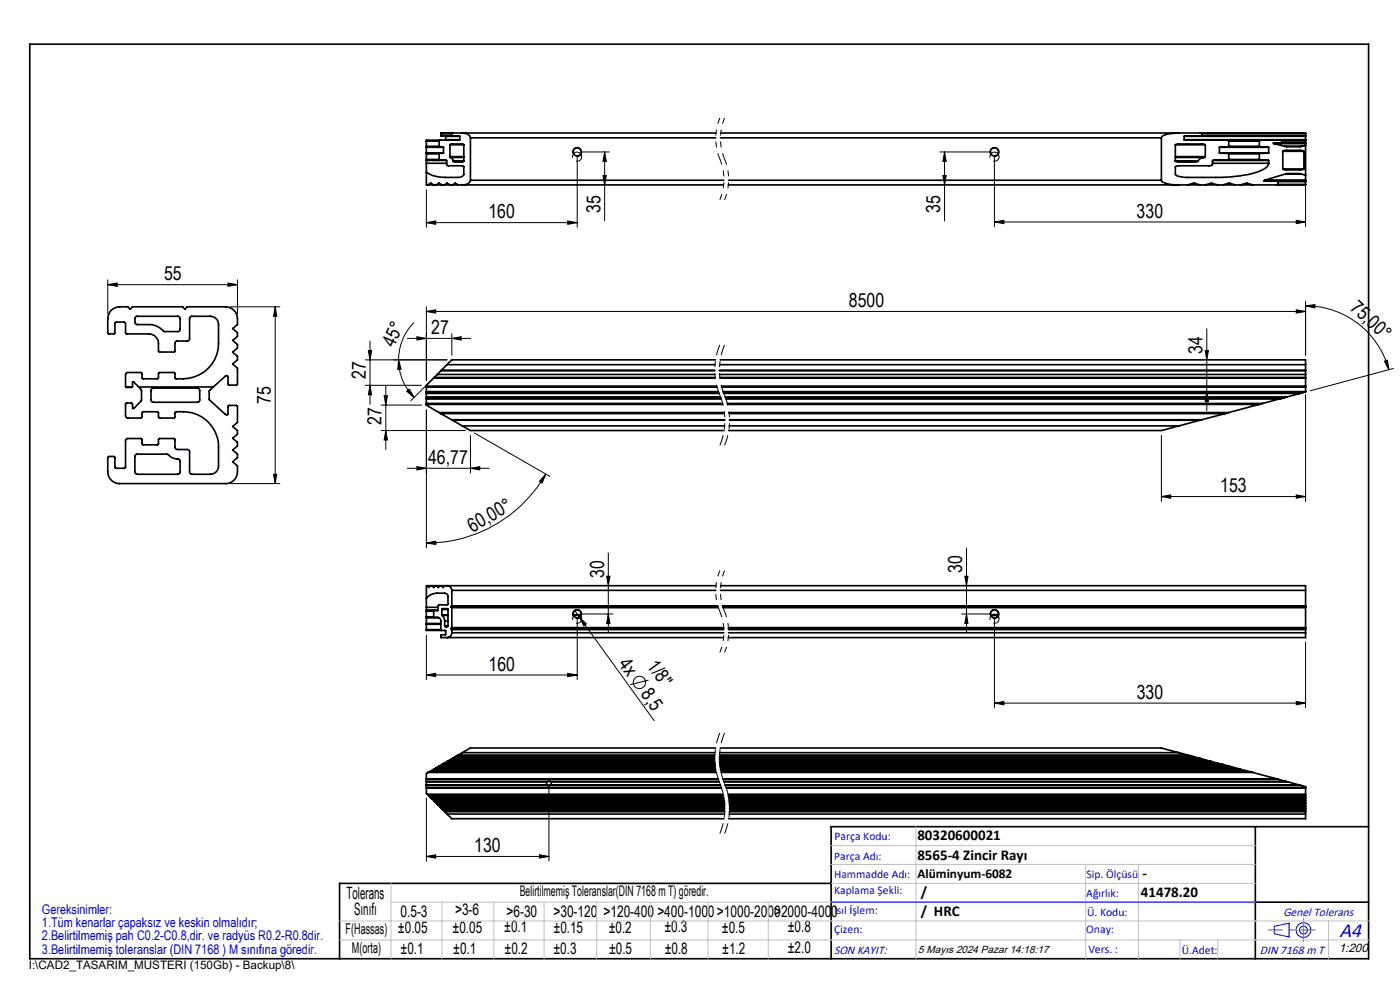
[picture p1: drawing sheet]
<svg xmlns="http://www.w3.org/2000/svg" width="297mm" height="210mm" viewBox="0 0 297 210" stroke-linecap="round" stroke-linejoin="round" font-family="sans-serif">
<g fill="none" stroke="#000" stroke-width=".35">
<path d="M6.3 9.4h284v194h-284zM90.5 33.9h4l.3 .2 .1 1 3.3 .1 .2 .1v1.6a1.01 1.01 0 0 1-1.2 .7h-2.8a6.9 6.9 0 0 1-3.9-1.1M90.5 31.1l3.6 .1M90.5 34.6v1.9M90.5 33.8v.1M90.5 32.5v.1M90.5 31v.1M90.5 33.9v.1M90.5 32.4v.1M90.5 31.1v.1M90.5 29.9v1.1M90.5 31.2v1.2"/>
<path d="M90.5 32.6v1.2M90.5 34v.6M90.5 36.5v2.7h63M90.5 34.6h4.3M90.5 33.8h2.7M90.5 32.6h2.7M90.5 31h2.7M90.5 29.9h2.7M90.5 34h4.2M90.5 32.4h3.6M90.5 31.2h3.6M90.8 39.2l.6-.4 .6 .4"/>
<path d="M92.5 39.2l.6-.4 .6 .4M93.2 33.8l.1 .1M93.2 31l.1 .1M93.2 29.9v1.1M93.2 32.6v1.2M93.3 32.5l-.1 .1M93.5 29.7l-.3 .2M93.5 28.7l4 .2M93.5 28.7h2.3M93.5 28.3h2.3M93.5 28.3v.4M94.1 32.4l-3.6 .1"/>
<path d="M94.1 31.2v1.2M94.3 39.2l.6-.4 .6 .4M94.4 28.8l.1 .1M94.5 29.6l-.1 .1M94.5 28.9h3M94.5 29.6h3M94.5 28.9v.7M95.5 30.7l.2-.2h2.5l.2 .2M95.5 33.2l.1 .2M95.5 30.7h2.9M95.5 33.2h2.9M95.5 30.7v2.5"/>
<path d="M95.6 33.4l.4 .3 .2 .4M95.6 33.4h2.8M95.8 28.7l.2 .1M95.8 28.3v.4M96 28.2l-.2 .1M96 39.2l.6-.4 .6 .4M96.2 34.2l.3 .2h1.6l.3-.2M96.2 34.1h2.2M96.2 34.1v.1M97.5 29.6l-7 .1v.2M97.5 28.9v.7M98.1 28.2a1.63 1.63 0 0 1 1.7 1"/>
<path d="M98.4 30.7v3.5M99.8 38.2a1.55 1.55 0 0 1-1.7 1M99.8 38.2h53.8M99.8 29.2h52M99.8 29.2v9M151.9 28.2l-58.4 .1M152.8 29.2h93.6M152.9 28.2l124.1 .1M154.6 38.2h91.8M246.4 38.2a2.55 2.55 0 0 0 2.2 .9l1.5 .1M246.4 29.2v9M249.3 34.2l.8 .2h3.4l.7-.2"/>
<path d="M249.3 30.7l.5-.2h5.5l.4 .2M249.3 30.7v3.5M249.3 34.1h4.9M249.3 33.4h6.1M249.3 30.7h6.4M249.3 33.2h6.4M250.1 28.2a7.1 7.1 0 0 0-3.6 .8l-.1 .2M251.2 29.6l25.8 .1M251.2 28.9v.7M251.2 28.9h25.8M251.2 29.6h25.8M252 39.2l1.3-.4 1.3 .4"/>
<path d="M254.2 34.1v.1M254.6 28.2l.4 .1M255 28.7l-.4 .1M255 28.3v.4M255 28.7h22M255 28.3h22M255.4 33.4l-.9 .3-.3 .4M255.7 33.2l-.3 .2M255.7 39.2l1.3-.4 1.3 .4M255.7 30.7v2.5M257.2 34.6h11.9M257.3 34h11.8"/>
<path d="M258.7 31.2h10.4M258.7 32.4h10.4M258.7 31.2v1.2M259.4 39.2l1.3-.4 1.3 .4M259.9 29.7l.8 .2M260.3 32.5l.4 .1M260.7 31l-.4 .1M260.7 33.8l-.4 .1M260.7 29.9v1.1M260.7 32.6v1.2M260.7 33.8h6.5M260.7 32.6h6.5"/>
<path d="M260.7 31h6.5M260.7 29.9h6.5M263.2 39.2l1.3-.4 1.3 .4M267.2 33.8l.3 .1M267.2 31l.3 .1M267.2 29.9v1.1M267.2 32.6v1.2M267.5 32.5l-.3 .1M267.9 29.7l-.7 .2M268.1 38.3l8.9 .1M268.1 38.3h8.9M268.4 38.2l-.3 .1"/>
<path d="M268.4 38.2h8.6M269.1 34l-11.4-.1-.5 .2v.9l-.5 .2-7.2 .1-.2 .1v1.5a2.55 2.55 0 0 0 2.2 .7h8.2a19.8 19.8 0 0 0 8.6-1.8l.5-.5 .3-.7M269.1 31.2v1.2M269.1 34v.6M270.3 30.5l2.2 .5M270.3 30.5h6.7M270.8 38.4l.3 .1M271.1 39.1l-.3 .1M271.1 38.5v.6M271.1 39.1h5.9M271.1 38.5h5.9M271.5 29.7l.4 .1"/>
<path d="M271.9 30.2l-.4 .1M271.9 29.8v.4M271.9 30.2h4.9M271.9 29.8h4.9M272.1 32.1l.6-.2h3.3l.6 .2M272.1 35.8l.8 .2h2.9l.8-.2M272.1 32.1v3.7M272.1 35.8h4.5M272.1 32.1h4.5M272.5 31h3.7M272.9 36.9h3M272.9 36.9l-4.5 1.3"/>
<path d="M275.9 36.9l1.1 .3M276.6 32.1v3.7M276.8 30.2l.2 .1M276.8 29.8v.4M277 28.8l-25.8 .1M277 30.3h-6.8l.1 .2M277 30.3h.1M277 29.8h-.2M277 39.1l-122.5 .1M277 38.4v.1M277 30.3v.2M277 38.3v.1"/>
<path d="M277 38.2v.1M277 28.7v.1M277 28.8v.1M277 29.6v.1M277 28.3v.4M277 28.9v.7M277 29.7v.6M277 30.5v7.7M277 38.5v.6M277 30.9l-.8 .1M28.8 67.2l.2-.1h8.8l.3 .2 .1 2.6-.2 .4-3.3-.1a4.1 4.1 0 0 0-3.1-1.3h-2.5a.49 .49 0 0 1-.5-.6v-.8zM92.7 79.4h59"/>
<path d="M92.7 79.4l-.6 .7M93.5 78.6l-.8 .8M93.5 78.6h58.1M93.6 78.6h-.1M93.6 78.6h58M94.8 77.4h56.9M94.8 77.4l-1.2 1.2M151.8 76.3h-56l-1 1.1M152.6 78.6h124.4M152.6 79.4h124.4M152.7 77.4h124.3M152.8 76.3h124.2v1.1"/>
<path d="M277 78.6h.1M277 78.6v.8M277 77.4v1.2M277 79.4v.7M26.7 82.1l-.1-2.7 .4-.4h3l.1 1.2 .2 .2h3.1l.2-.3 .1-1.1h3.2l.2 .2v1a7.7 7.7 0 0 0 9.3-7.4v-3.9a1.75 1.75 0 0 0-1.8-1.8l-4.2 .1-.2 .3-.1 4.6-.3 .2-2.5 .1-.2 .3-.1 1.9-3.2 .1-.2-.3a3.4 3.4 0 0 0-.3-2.7 1.92 1.92 0 0 0-1.7-.9h-4.8l-.2-.1v-2.1l-.2-.3-1.9 .1-.1 .1-.1 2.2-1.3 .1-.1-.1v-3.1a2.53 2.53 0 0 1 2.5-2.5h1.7l.5 .5 .5-.5h10.6l.5 .5 .5-.5h8.2a2.53 2.53 0 0 1 2.5 2.5v1.3l-1 .8 1 .9v.8l-1 .8 1 .9v.7l-1 .9 1 .9v.7l-1 .9 1 .9-.1 3.5-1.8 .1-.1-1.8a.33 .33 0 0 0-.3-.2 .33 .33 0 0 0-.3 .1l-2.5 2.3M26.7 82.1h1.4M28.1 82.1l.1-1.1 1.2 1.1M28.7 96.6l.3-.3 6.6 .1a3.2 3.2 0 0 0 2.4 1l.2 .3v2.4a.49 .49 0 0 1-.5 .5h-8.6a.49 .49 0 0 1-.5-.5zM29.4 82.1l.6 .7v2.1l-1.6 1.8-.3-.1v-1l-.1-.1-1.4 .1v2.7l.3 .3 3 .1 .2-.2v-1l.2-.2h3.1l.2 .2v1l.2 .2h3.1l.2-.2v-.9l.2-.3a7.9 7.9 0 0 1 8.5 4.7l.4 1.1 .2 1.2v4.5a1.73 1.73 0 0 1-1.8 1.8h-3.9a.49 .49 0 0 1-.5-.5v-4.4l-.4-.4h-2.3l-.2-.1-.2-.3v-1.7l-.1-.2h-3.2l-.2 .2v.9l-.2 .3-3.1-.1-.2-.1v-1l-.1-.2-3.1 .1-.3 .2v5.9l-.1 .1h-2l-.1-.1-.1-2.3-1.2-.1-.2 .2v3.1a2.52 2.52 0 0 0 2.5 2.5h22.5a2.51 2.51 0 0 0 2.5-2.5v-1.3l-1-.8 1-.9v-.8l-1-.8 1-.9v-.8l-1-.8 1-.9v-.8l-1-.8 1-.9v-3.4l-.2-.2h-1.7l-.1 1.8-.2 .2-.4-.1-3.4-3.1v-1.9l.9-.8M29.4 82.1h15.9M32.1 82.5l.4-.2 9.6 .1 .3 .4v2.1l-.4 .4h-9.6l-.4-.4zM90.5 81.9v.2"/>
<path d="M90.5 83.1v.1M90.5 84.5v.1M90.5 85.6v.2M90.5 84.2v.1M90.5 83.4v.1M90.5 85.8l.3 .4 2.4 1.3M90.5 81.9h61.5M90.5 82.1h61.6M90.5 85.6h62.8M90.5 84.6h62.5M90.5 83.2h61.9M90.5 83.1h61.9"/>
<path d="M90.5 84.5h62.4M90.5 85.8h62.8M90.5 84.3h62.4M90.5 83.4h62M90.5 84.2h62.4M90.5 83.5h62M90.5 82.1v1M90.5 83.2v.2M90.5 83.5v.7M90.5 84.3v.2M90.5 84.6v1M92 80.2l-1.5 1.5v.2"/>
<path d="M92 80.2h59.7M92.1 80.1l-.1 .1M92.1 80.1h59.6M93.2 87.5l.3 .2M93.2 87.5h60.5M93.5 87.7h60.2M93.5 87.7l2.3 1.3M95.8 89l.2 .1M95.8 89h57.9M96 89.1h57.7M96 89.1l2.1 1.2M98.1 90.3l1.7 1h53.8"/>
<path d="M98.1 90.3h55.6M152.7 80.1h124.3M152.7 80.2h124.3M153 81.9h124M153.1 82.1h123.9M153.4 83.1h123.6M153.4 83.2h123.4M153.5 83.4h122.7M153.5 83.5h122.3M153.8 84.2h119.1M153.9 84.3h118.6M154 84.5h117.9"/>
<path d="M154 84.6h117.5M154.3 85.6h113.6M154.3 85.8h112.9M154.7 87.5h106M154.7 90.3h95.4M154.7 87.7h105.2M154.8 89h100.2M154.8 89.1h99.8M250.1 90.3l-3.7 1h-91.8M254.6 89.1l-4.5 1.2M255 89l-.4 .1M259.9 87.7l-4.9 1.3"/>
<path d="M260.7 87.5l-.8 .2M267.2 85.8l-6.5 1.7M267.9 85.6l-.7 .2M271.5 84.6l-3.6 1M271.9 84.5l-.4 .1M272.5 84.3l-.6 .2M272.9 84.2l-.4 .1M275.8 83.5l-2.9 .7M276.2 83.4l-.4 .1M276.8 83.2l-.6 .2M277 81.9v.2M277 83.1l-.2 .1"/>
<path d="M277 80.1v.1M277 80.2v1.7M277 82.1v1M90.5 133.6v.1h4v.9h-.9v.6h59.9M90.5 130.9h2.2a.78 .78 0 0 1 .8 .9l.1 1.9M90.5 126.9l1-.8a5.2 5.2 0 0 1 2.8-.3 .72 .72 0 0 1 .7 .7v1.8h-1.9l-.3 1.2h-2.3M90.5 126.9v1.9M90.5 129.5v.1M90.5 130.8v.1M90.5 132.4h.1M90.5 129.4v.1M90.5 130.9v.1"/>
<path d="M90.5 132.2v.2M90.5 128.8v.6M90.5 129.6v1.2M90.5 131v1.2M90.5 132.4v1.2M90.5 133.6h3M90.5 132.4h3M90.5 128.8h2.4M90.5 129.6h1.5M90.5 130.8h1.5M90.5 129.4h2.4M90.5 131h2.6"/>
<path d="M90.5 132.2h3M90.6 124.2l.4 .4 .3-.4M91.7 124.2l.3 .4 .3-.4M92 130.8l.1 .1M92 129.6v1.2M92.1 129.5l-.1 .1M92.6 124.2l.4 .4 .3-.4M93.6 124.2l.4 .4 .3-.4M93.7 129.3l.2-.2h1l.1 .2M93.7 130.4l.1 .2M93.7 130.4h1.3M93.7 129.3v1.1"/>
<path d="M93.7 129.3h1.3M93.8 130.6l.4 .5 .1 .7M93.8 130.6h1.2M94.3 132.7l.2 .3 .4-.1 .1-.2M94.3 131.8v.9M94.3 132.7h.7M94.3 131.8h.7M94.8 124.2a1.02 1.02 0 0 1 1 1M95 129.3v3.4M95.6 128.7h56.7M95.6 133.3h57.9M95.6 128.7l.2 .2"/>
<path d="M95.6 133.3l.2 .3M95.8 134.2a1.02 1.02 0 0 1-1 1M95.8 125.2v3.3M95.8 128.9v4.2M95.8 133.6v.6M95.8 125.2h56M95.8 128.5h56.5M95.8 128.9h56.6M95.8 133.1h57.7M95.8 133.6h57.7M95.8 134.2h57.8M95.8 128.5l-.2 .2"/>
<path d="M95.8 133.1l-.2 .2M121.6 130.4h1.7M121.6 130.6h1.6M151.9 124.2h-61.4v2.7M152.8 125.2h124.2M152.9 124.2h124.1v1M153.2 128.5h123.8M153.3 128.7h123.7M153.4 128.9h123.6M154.5 133.1h122.5M154.5 133.3h122.5M154.6 133.6h122.4"/>
<path d="M154.6 134.2h122.4M210.1 130.4h1.7M210.2 130.6h1.6M277 134.2v1h-122.5M277 125.2v9M98.1 159.7h53.6M98.1 159.7l-.9 .5M151.8 158.7h-52l-1.7 1M152.7 159.7h97.4M152.8 158.7h93.6l3.7 1M250.1 159.7l4.5 1.2M90.5 165.2v.1"/>
<path d="M90.5 167v.1M90.5 166.5v.1M90.5 165.8h.1M90.5 165.3v.5M90.5 165.8v.7M90.5 166.6v.4M90.5 167.1v1.2l.1 .2M90.5 165.2h61.8M90.5 165.3h61.9M90.5 167.1h62.5M90.5 167h62.5M90.5 165.8h62"/>
<path d="M90.5 166.6h62.4M90.5 165.8h25.6M90.5 166.5h25.6M90.6 168.5h62.8M90.6 168.5l.7 .7M90.8 163.9l-.3 .2v1.1M90.8 163.9h61.2M91 168.8h62.5M91.3 169.2h62.3M91.3 169.2l.4 .3M91.4 163.5h60.5M91.4 163.5l-.6 .4"/>
<path d="M91.7 169.5h61.9M91.7 169.5l.3 .3M92 163.2h59.8M92 169.8h61.7M92 163.2l-.6 .3M92 169.8l.3 .4M92.3 170.2h61.4M92.3 170.2l.3 .3M92.5 162.9h59.3M92.5 162.9l-.5 .3M92.6 170.5h61.1M92.6 170.5l.7 .7"/>
<path d="M93 170.8h60.7M93.1 162.5h58.6M93.3 171.2h60.4M93.3 171.2l.3 .3M93.6 171.5h60.1M93.6 171.5l1.2 1.2M93.7 162.2h58M93.7 162.2l-1.2 .7M94 171.8h59.7M94.3 161.9h57.4M94.3 161.9l-.6 .3M94.3 172.2h59.4"/>
<path d="M94.8 172.7l1 1h57.8M94.8 172.7h58.9M94.9 161.5h56.7M95.5 161.2h56.1M95.5 161.2l-1.2 .7M96 160.9h55.6M96 160.9l-.5 .3M96.6 160.5h55M97.2 160.2h54.4M97.2 160.2l-1.2 .7M116.1 165.8l.3-.1 .4 .1M116.1 166.5l.3 .2 .4-.2"/>
<path d="M116.1 165.8l-.2 .4 .2 .3M116.8 165.8l.1 .3-.1 .4M116.8 165.8h35.8M116.8 166.5h36M152.6 160.5h100.7M152.6 160.9h102M152.6 161.2h103.1M152.6 160.2h99.4M152.6 161.5h104.4M152.6 161.9h105.7M152.7 162.2h106.7M152.7 162.5h108"/>
<path d="M152.8 162.9h109.2M152.8 163.2h110.4M152.9 163.5h111.6M153 163.9h112.8M153.3 165.2h117.5M153.4 165.3h117.7M153.5 165.8h119.4M153.6 165.8h119.5M153.8 166.5h121.8M153.8 166.6h122.1M154 167h123M154.1 167.1h122.9"/>
<path d="M154.4 168.5h122.6M154.5 168.8h122.5M154.6 169.2h122.4M154.6 169.5h122.4M154.7 169.8h122.3M154.7 170.2h122.3M154.7 172.7h122.3M154.7 170.5h122.3M154.7 170.8h122.3M154.7 172.2h122.3M154.8 171.2h122.2M154.8 171.5h122.2"/>
<path d="M154.8 171.8h122.2M254.6 160.9l1.1 .3M255.7 161.2l2.6 .7M258.3 161.9l1.1 .3M259.4 162.2l2.6 .7M262 162.9l1.2 .3M263.2 163.2l1.3 .3M264.5 163.5l1.3 .4M265.8 163.9l5 1.3M266.3 175.4v28M270.8 165.2l.3 .1M271.1 165.3l1.8 .5"/>
<path d="M272.9 165.8h.2M273.1 165.8l2.5 .7M275.6 166.5l.3 .1M275.9 166.6l1.1 .3v.1M277 167v.1M277 172.7v1h-122.4M277 167.1v5.6M290.3 175.4h-114v28M176.3 187.4h-104.3v16M266.3 191.4h24"/>
<circle cx="122.4" cy="32.2" r=".85"/>
<circle cx="211" cy="32.2" r=".86"/>
<circle cx="122.4" cy="130.3" r=".86"/>
<circle cx="211" cy="130.3" r=".85"/>
</g>
<g fill="none" stroke="#000" stroke-width=".21">
<path d="M121.5 33.5a.97 .97 0 0 1 .9-1.2 .97 .97 0 0 1 1 1 .97 .97 0 0 1-1.2 .9M121.5 32.5a.97 .97 0 0 1 .8-1.3 .97 .97 0 0 1 1.1 1.1 .97 .97 0 0 1-1.2 .9M122.4 33.2v15M123.4 32.2h5.9M127.9 37.2h.7l-.3 2zM128.3 32.2v14.6M128.3 32.2l.3 2h-.7zM199.4 32.2h10.6M200 37.2h.7l-.3 2zM200.4 32.2l.3 2h-.7zM200.4 32.2v14.6M210 33.5a.97 .97 0 0 1 .9-1.2 .97 .97 0 0 1 1.1 1.1 .97 .97 0 0 1-1.3 .8"/>
<path d="M210 32.5a.97 .97 0 0 1 .9-1.3 .97 .97 0 0 1 1.1 1.1 .97 .97 0 0 1-1.3 .9M211 33.2v14.9M277 39.3v8.8M22.9 59.4v7.2M50.4 59.4v7.2M90.5 47.2l1.9-.3v.7zM90.5 40.2v8M90.5 47.2h31.9M120.4 46.9l2 .3-2 .4zM211 47.1l2-.4v.7zM211 47.1h66M275 46.7l2 .4-2 .3z"/>
<path d="M22.9 60.4l2-.4v.7zM22.9 60.4h27.5M48.4 60l2 .4-2 .3zM48.9 65.1h10.5M58.4 65.1v37.5M58.4 65.1l.3 2h-.7zM77.5 76.3h17.3M78.1 74.4h.7l-.3 1.9zM78.5 72.3v13.5M84.6 76.3l.5 2-.7 .1zM84.6 76.3a11.1 11.1 0 0 0 3.2 8M86.4 71.8h13.4"/>
<path d="M87.8 68.4a11.3 11.3 0 0 0-3.2 7.9M88.4 71.4l2.1 .4-2.1 .3zM90.5 66.1l1.9-.4v.7zM90.5 65.1v15.6M90.5 66.1h186.5M95.8 71.8l2-.4v.7zM95.8 70.8v4.5M255.7 74.4h.7l-.4 1.9zM256 69.7v17.4M275 65.7l2 .4-2 .3zM277 64.9l2-.3-.1 .7zM277 64.9a18.3 18.3 0 0 1 17.6 13.5"/>
<path d="M277 63.9v11.4M293.7 76.6l.6-.2 .3 2zM295.6 78.2l-17.6 4.7M77.5 81.7h11.9M78.5 81.7l.3 2h-.7zM80.9 85.9h8.5M80.9 91.3h17.9M81.5 84h.7l-.4 1.9zM81.8 91.3l.4 2h-.7zM81.8 81.9v13.4M86.3 83l.6-.4 .9 1.7zM86.4 99.3h17.4"/>
<path d="M88.4 99l2.1 .3-2.1 .4zM90.5 87v29.2M91.3 80.9l-4.2 4.1M99.8 99.3l2-.3v.7zM99.8 92.3v8.1M100.6 91.9l16.1 9.2M246.4 92.3v14.1M255 83.1h21M256 83.1l.4 2.1h-.7zM277 83.7v22.7M48.9 102.6h10.5M58 100.6h.7l-.3 2z"/>
<path d="M90.5 115.2l1.9-.4 .1 .7zM115.8 100.6l-.8 1.9-.6-.4zM115.8 100.6a29.3 29.3 0 0 1-25.3 14.6M129 117.3v16.9M205 116.2v18M246.4 105.3l2-.3v.7zM246.4 105.3h30.6M275 105l2 .3-2 .4zM90.5 134.8v9.4M121.5 130.5a.97 .97 0 0 1 .9-1.2 .97 .97 0 0 1 1 1 .97 .97 0 0 1-1.2 .9M121.5 131.5a.97 .97 0 0 1 .8-1.2 .97 .97 0 0 1 1.1 1 .97 .97 0 0 1-1.2 .9M122 129.5l.9 1.4"/>
<path d="M122.4 131.2v13M122.9 130.9l1.5 1.5-.6 .3zM122.9 130.9l15.9 22M123.4 130.2h6.6M128.7 122.2h.7l-.4 2zM129 130.2l.4 2h-.7zM204 130.2h6M204.7 122.2h.7l-.4 2zM205 130.2l.4 2h-.7zM210 130.5a.97 .97 0 0 1 .9-1.2 .97 .97 0 0 1 1.1 1.1 .97 .97 0 0 1-1.3 .8M210 131.5a.97 .97 0 0 1 .9-1.2 .97 .97 0 0 1 1.1 1 .97 .97 0 0 1-1.3 .9M211 131.2v18.9"/>
<path d="M277 136.2v13.9M90.5 143.2l1.9-.4v.7zM90.5 143.2h31.9M120.4 142.8l2 .4-2 .3zM137.6 144.3l-3.9 .9M211 149.1l2-.3v.7zM211 149.1h66M275 148.8l2 .3-2 .4zM90.5 169.3v13.4M116.5 167.2v15.5M90.5 181.7l1.9-.4v.7zM90.5 181.7h26"/>
<path d="M114.4 181.3l2.1 .4-2.1 .3z"/>
<circle cx="135.7" cy="144.8" r="1.32"/>
</g>
<path d="M152.7 73.1a13.9 13.9 0 0 0 0 10.7M153.7 73.1a13.9 13.9 0 0 0 0 10.7M152.7 83.8a13.9 13.9 0 0 1 0 10.7M153.7 83.8a13.9 13.9 0 0 1 0 10.7M152.7 155.5a13.9 13.9 0 0 0 0 10.7M153.7 155.5a13.9 13.9 0 0 0 0 10.7M152.7 166.2a13.9 13.9 0 0 1 0 10.6M153.7 166.2a13.9 13.9 0 0 1 0 10.6" fill="none" stroke="#000" stroke-width=".21" stroke-dasharray="6.3 1.3 1.3 1.3 1.3 1.3" stroke-dashoffset="4" stroke-linecap="butt"/>
<path d="M152.7 25a11.3 11.3 0 0 0 0 8.7M152.7 33.7a11.3 11.3 0 0 1 0 8.7M153.7 25a11.3 11.3 0 0 0 0 8.7M153.7 33.7a11.3 11.3 0 0 1 0 8.7M152.7 121a11.3 11.3 0 0 0 0 8.7M152.7 129.7a11.3 11.3 0 0 1 0 8.7M153.7 121a11.3 11.3 0 0 0 0 8.7M153.7 129.7a11.3 11.3 0 0 1 0 8.7" fill="none" stroke="#000" stroke-width=".21" stroke-dasharray="6.3 1.3 1.3 1.3 1.3 1.3" stroke-dashoffset="5.1" stroke-linecap="butt"/>
<g fill="none" stroke="#00f" stroke-width=".21">
<path d="M176.3 191.4h90M270.3 196.5l3.2-.7v2.9l-3.2-.6z"/>
<circle cx="276.5" cy="197.3" r="1.57"/>
<circle cx="276.5" cy="197.3" r=".83"/>
</g>
<path d="M279 197.3h-9.9" fill="none" stroke="#f00" stroke-width=".21" stroke-dasharray="15.2 1.3 1.3 1.3" stroke-dashoffset="12.2" stroke-linecap="butt"/>
<path d="M276.5 197.3v2.5M276.5 197.3v-2.5" fill="none" stroke="#808080" stroke-width=".21" stroke-dasharray="15.2 1.3 1.3 1.3" stroke-linecap="butt"/>
<g fill="none" stroke="#c0c0c0" stroke-width=".21">
<path d="M176.3 179.4h90M194.3 175.4v28M72 199.4h218.3M72 195.4h218.3M82.9 187.4v16M82.9 191.4h183.4M93.7 191.4v12M104.8 191.4v12M115.4 191.4v12M126.6 191.4v12M138 191.4v12M150.2 191.4v12"/>
<path d="M163 191.4v12M176.3 183.4h90M176.3 187.4h90M230.3 183.4v20M241.5 183.4v20M250.3 199.4v4M258.3 199.4v4M281.8 195.4v8"/>
</g>
<g fill="#000">
<path d="M122.9 130.9l1.5 1.5-.6 .3z"/>
<path d="M200.4 32.2l.3 2h-.7zM200 37.2h.7l-.3 2zM128.3 32.2l.3 2h-.7zM127.9 37.2h.7l-.3 2zM58.4 65.1l.3 2h-.7zM58 100.6h.7l-.3 2z"/>
<path d="M120.4 46.9l2 .3-2 .4zM90.5 47.2l1.9-.3v.7zM48.4 60l2 .4-2 .3zM22.9 60.4l2-.4v.7z"/>
<path d="M211 47.1l2-.4v.7zM275 46.7l2 .4-2 .3zM211 149.1l2-.3v.7zM275 148.8l2 .3-2 .4z"/>
<path d="M84.6 76.3l.5 2-.7 .1zM86.3 83l.6-.4 .9 1.7z"/>
<path d="M95.8 71.8l2-.4v.7zM88.4 71.4l2.1 .4-2.1 .3zM275 65.7l2 .4-2 .3zM90.5 66.1l1.9-.4v.7z"/>
<path d="M255.7 74.4h.7l-.4 1.9zM256 83.1l.4 2.1h-.7zM78.1 74.4h.7l-.3 1.9zM78.5 81.7l.3 2h-.7zM81.5 84h.7l-.4 1.9zM81.8 91.3l.4 2h-.7z"/>
<path d="M293.7 76.6l.6-.2 .3 2zM277 64.9l2-.3-.1 .7z"/>
<path d="M88.4 99l2.1 .3-2.1 .4zM99.8 99.3l2-.3v.7zM246.4 105.3l2-.3v.7zM275 105l2 .3-2 .4z"/>
<path d="M90.5 115.2l1.9-.4 .1 .7zM115.8 100.6l-.8 1.9-.6-.4z"/>
<path d="M205 130.2l.4 2h-.7zM204.7 122.2h.7l-.4 2zM129 130.2l.4 2h-.7zM128.7 122.2h.7l-.4 2z"/>
<path d="M120.4 142.8l2 .4-2 .3zM90.5 143.2l1.9-.4v.7z"/>
<path d="M114.4 181.3l2.1 .4-2.1 .3zM90.5 181.7l1.9-.4v.7z"/>
</g>
<text font-size="4.4" fill="#00f" x="284.2" y="198.7">A4</text>
<g font-size="4.1">
<text x="103.6" y="46.3">160</text>
<text x="127.4" y="45.2" transform="rotate(-90 127.4 45.2)">35</text>
<text x="199.5" y="45.2" transform="rotate(-90 199.5 45.2)">35</text>
<text x="241.1" y="46.1">330</text>
<text x="34.8" y="59.4">55</text>
<text x="180.1" y="65.1">8500</text>
<text x="286.2" y="65.6" transform="rotate(42 286.2 65.6)">75,00°</text>
<text x="91.5" y="70.8">27</text>
<text x="83.6" y="73.9" transform="rotate(-66 83.6 73.9)">45°</text>
<text x="255.1" y="75" transform="rotate(-90 255.1 75)">34</text>
<text x="77.6" y="80.4" transform="rotate(-90 77.6 80.4)">27</text>
<text x="57.5" y="85.7" transform="rotate(-90 57.5 85.7)">75</text>
<text x="80.9" y="90.2" transform="rotate(-90 80.9 90.2)">27</text>
<text x="90.8" y="98.4">46,77</text>
<text x="258.9" y="104.4">153</text>
<text x="100.2" y="113" transform="rotate(-30 100.2 113)">60,00°</text>
<text x="128.1" y="122.6" transform="rotate(-90 128.1 122.6)">30</text>
<text x="204.1" y="121.6" transform="rotate(-90 204.1 121.6)">30</text>
<text x="103.7" y="142.2">160</text>
<text x="131.1" y="140.8" transform="rotate(54 131.1 140.8)">4x</text>
<text x="137.1" y="141.2" transform="rotate(54 137.1 141.2)">1/8&quot;</text>
<text x="135.8" y="147.3" transform="rotate(54 135.8 147.3)">8,5</text>
<text x="241.2" y="148.2">330</text>
<text x="100.6" y="180.7">130</text>
</g>
<g font-size="3.6">
<text x="73.5" y="190.7">Tolerans</text>
<text x="75.1" y="194.1">Sınıfı</text>
</g>
<g font-size="3.4">
<text x="84.4" y="198">±0.05</text>
<text x="85" y="194.4">0.5-3</text>
<text x="96" y="197.8">±0.05</text>
<text x="96.5" y="194.2">&gt;3-6</text>
<text x="107" y="197.8">±0.1</text>
<text x="107.5" y="194.5">&gt;6-30</text>
<text x="117.4" y="194.5">&gt;30-120</text>
<text x="117.4" y="197.9">±0.15</text>
<text x="128" y="194.5">&gt;120-400</text>
<text x="129.1" y="197.8">±0.2</text>
<text x="139.5" y="194.5">&gt;400-1000&gt;1000-2000&gt;2000-4000</text>
<text x="140.9" y="197.8">±0.3</text>
<text x="153.1" y="197.8">±0.5</text>
<text x="167.1" y="197.7">±0.8</text>
<text x="85" y="202.3">±0.1</text>
<text x="96.2" y="202.3">±0.1</text>
<text x="107" y="202.3">±0.2</text>
<text x="117.4" y="202.4">±0.3</text>
<text x="129.2" y="202.3">±0.5</text>
<text x="141" y="202.3">±0.8</text>
<text x="153.2" y="202.3">±1.2</text>
<text x="167.1" y="202.2">±2.0</text>
</g>
<g font-size="3.2">
<text x="194.6" y="178.2">80320600021</text>
<text x="194.6" y="182.4">8565-4 Zincir Rayı</text>
<text x="195.3" y="190.2">/</text>
<text x="242" y="190.2">41478.20</text>
<text x="242.4" y="186.2">-</text>
<text x="195.3" y="194.3">/ HRC</text>
<text x="73.3" y="198.1">F(Hassas)</text>
<text x="74.7" y="202.2">M(orta)</text>
</g>
<text font-size="3.1" x="110.3" y="190.1">Belirtilmemiş Toleranslar(DIN 7168 m T) göredir.</text>
<text font-size="2.8" x="194.6" y="186.2">Alüminyum-6082</text>
<g font-size="2.8" fill="#0000e8">
<text x="8.9" y="193.8">Gereksinimler:</text>
<text x="8.9" y="196.6">1.Tüm kenarlar çapaksız ve keskin olmalıdır;</text>
<text x="8.9" y="199.5">2.Belirtilmemiş pah C0.2-C0.8,dir. ve radyüs R0.2-R0.8dir.</text>
<text x="8.9" y="202.3">3.Belirtilmemiş toleranslar (DIN 7168 ) M sınıfına göredir.</text>
</g>
<g font-size="2.6" fill="#00f">
<text x="272.3" y="194.3">Genel Tolerans</text>
<text x="176.9" y="202.3">SON KAYIT:</text>
<text x="267.3" y="202.3">DIN 7168 m T</text>
</g>
<text font-size="2.6" x="284" y="202">1:200</text>
<g font-size="2.5" fill="#00f">
<text x="177" y="178.2">Parça Kodu:</text>
<text x="177" y="182.4">Parça Adı:</text>
<text x="176.9" y="186.2">Hammadde Adı:</text>
<text x="177" y="189.7">Kaplama Şekli:</text>
<text x="230.5" y="190.2">Ağırlık:</text>
<text x="230.5" y="186.2">Sip. Ölçüsü</text>
<text x="176.9" y="193.9">Isıl İşlem:</text>
<text x="177" y="197.8">Çizen:</text>
<text x="230.4" y="197.8">Onay:</text>
<text x="230.6" y="194.3">Ü. Kodu:</text>
<text x="230.9" y="202.1">Vers. :</text>
<text x="250.7" y="202.3">Ü.Adet:</text>
</g>
<text font-size="2.5" x="6.1" y="205.5">I:\CAD2_TASARIM_MUSTERI (150Gb) - Backup\8\</text>
<text font-size="2.2" x="194.8" y="202.1">5 Mayıs 2024 Pazar 14:18:17</text>
</svg>
